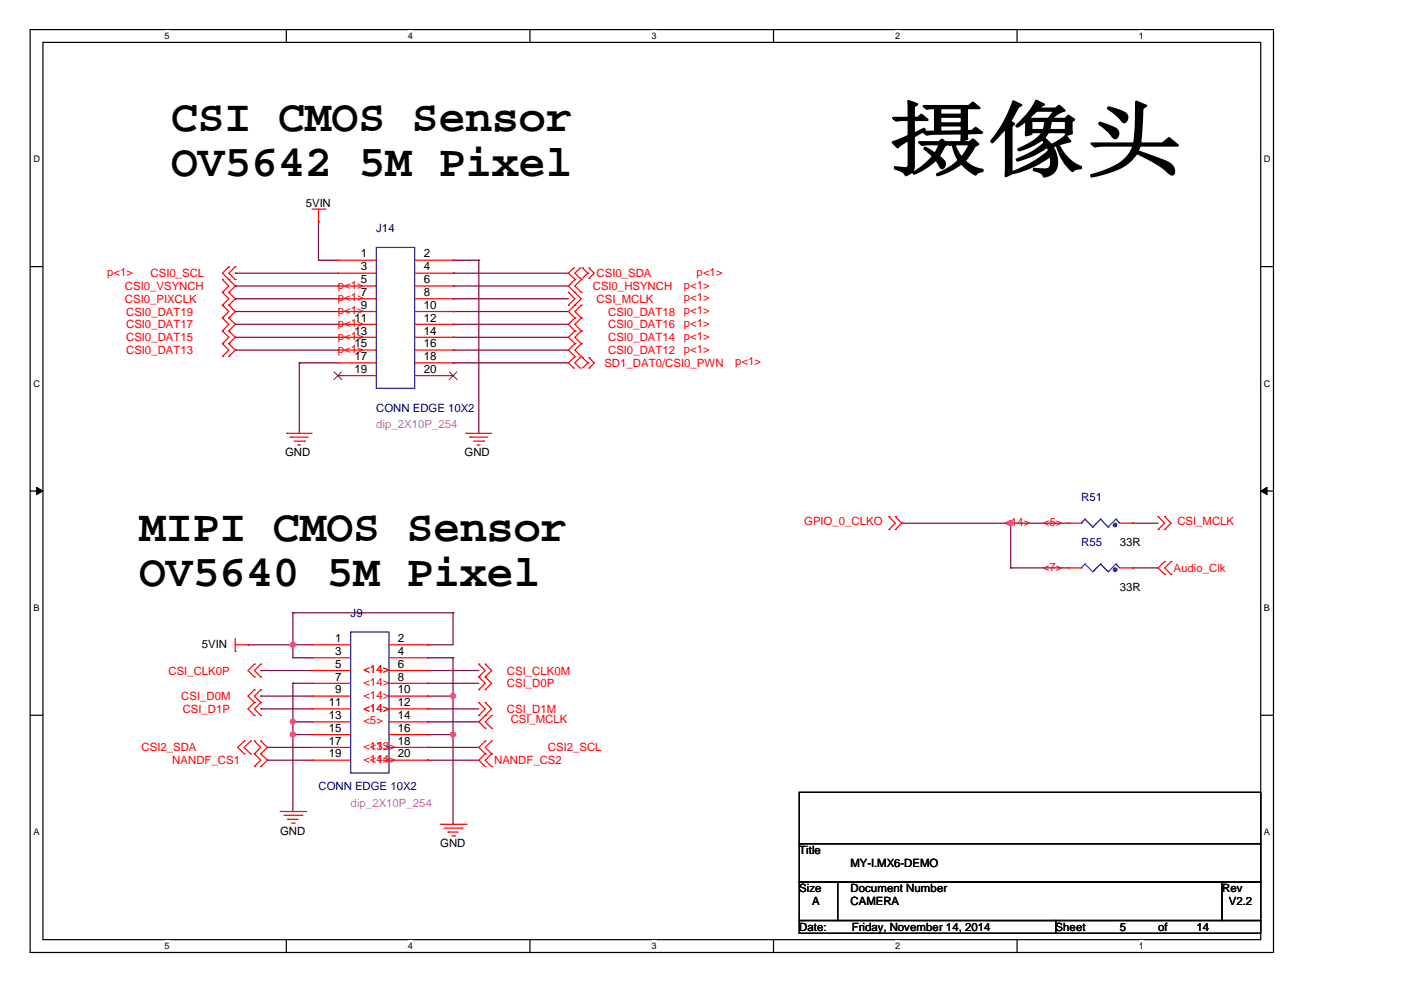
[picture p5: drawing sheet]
<svg xmlns="http://www.w3.org/2000/svg" width="297mm" height="210mm" viewBox="0 0 297 210" stroke-linecap="round" stroke-linejoin="round" font-family="sans-serif">
<path d="M6.4 6.3h263.6v195.6h-263.6zM9.1 9h258.2v190.2h-258.2z" fill="none" stroke="#000" stroke-width=".25"/>
<g fill="#fff">
<path d="M34.9 6.5h1v2.2h-1z"/>
<path d="M34.9 199.4h1v2.2h-1z"/>
</g>
<path d="M60.7 6.3v2.7M60.7 199.2v2.7" fill="none" stroke="#000" stroke-width=".25"/>
<g fill="#fff">
<path d="M86.5 6.5h1v2.2h-1z"/>
<path d="M86.5 199.4h1v2.2h-1z"/>
</g>
<path d="M112.4 6.3v2.7M112.4 199.2v2.7" fill="none" stroke="#000" stroke-width=".25"/>
<g fill="#fff">
<path d="M138.1 6.5h1.1v2.2h-1.1z"/>
<path d="M138.1 199.4h1.1v2.2h-1.1z"/>
</g>
<path d="M164 6.3v2.7M164 199.2v2.7" fill="none" stroke="#000" stroke-width=".25"/>
<g fill="#fff">
<path d="M189.8 6.5h1v2.2h-1z"/>
<path d="M189.8 199.4h1v2.2h-1z"/>
</g>
<path d="M215.6 6.3v2.7M215.6 199.2v2.7" fill="none" stroke="#000" stroke-width=".25"/>
<g fill="#fff">
<path d="M241.4 6.5h1.1v2.2h-1.1z"/>
<path d="M241.4 199.4h1.1v2.2h-1.1z"/>
<path d="M7.1 32.7h1.3v2.2h-1.3z"/>
<path d="M268 32.7h1.3v2.2h-1.3z"/>
<path d="M7.1 80.2h1.3v2.2h-1.3z"/>
<path d="M268 80.2h1.3v2.2h-1.3z"/>
</g>
<path d="M6.4 56.5h2.7M267.3 56.5h2.7" fill="none" stroke="#000" stroke-width=".25"/>
<g fill="#fff">
<path d="M7.1 127.8h1.2v2.2h-1.2z"/>
<path d="M268 127.8h1.2v2.2h-1.2z"/>
</g>
<path d="M6.4 104.1h2.7M267.3 104.1h2.7" fill="none" stroke="#000" stroke-width=".25"/>
<g fill="#000" stroke="#000" stroke-width=".21">
<path d="M7.7 103.3l1.4 .8-1.4 .8z" fill-rule="evenodd"/>
<path d="M267.3 104.1l1.3-.8v1.6z" fill-rule="evenodd"/>
</g>
<g fill="#fff">
<path d="M7.1 175.3h1.2v2.2h-1.2z"/>
<path d="M268 175.3h1.2v2.2h-1.2z"/>
</g>
<path d="M6.4 151.7h2.7M267.3 151.7h2.7M169.5 168h97.8v10.9h-97.8zM169.5 178.9h97.8v8.1h-97.8zM169.5 187h8.1v8.2h-8.1zM169.5 195.2h54.3v2.7h-54.3zM177.6 187h81.5v8.2h-81.5zM223.8 195.2h43.5v2.7h-43.5zM259.1 187h8.2v8.2h-8.2z" fill="none" stroke="#000" stroke-width=".25"/>
<g fill="none" stroke="#800040" stroke-width=".25">
<path d="M49.9 57.9h.1M49.9 57.9h21.7M67.5 55.2h.1M67.5 47h.1M67.5 55.2h4.1M67.5 47v8.2M96.1 55.2h.1M96.1 57.9h.1M96.1 55.2h5.4M96.1 57.9h24.4M101.5 55.2h.1M101.5 55.2v36.7"/>
<path d="M49.9 60.6h.1M49.9 66.1h.1M49.9 68.8h.1M49.9 63.3h.1M49.9 74.2h.1M49.9 71.5h.1M49.9 63.3h21.7M49.9 60.6h21.7M49.9 66.1h21.7M49.9 68.8h21.7M49.9 74.2h21.7M49.9 71.5h21.7"/>
<path d="M63.5 76.9h.1M63.5 76.9h8.1M63.5 76.9v15M96.1 63.3h.1M96.1 60.6h.1M96.1 74.2h.1M96.1 68.8h.1M96.1 71.5h.1M96.1 66.1h.1M96.1 76.9h.1M96.1 63.3h24.4M96.1 60.6h24.4"/>
<path d="M96.1 66.1h24.4M96.1 68.8h24.4M96.1 76.9h24.4M96.1 74.2h24.4M96.1 71.5h24.4M191.2 110.9h.1M191.2 110.9h35.3M214.3 110.9h.1M214.3 110.9v9.5M240.1 110.9h.1M240.1 110.9h5.4M52.6 136.7h.1"/>
<path d="M52.6 136.7h13.6M62.1 129.9h.1M62.1 136.7h.1M62.1 139.5h.1M62.1 129.9h34M62.1 129.9v9.6M62.1 139.5h4.1M90.6 136.7h.1M90.6 139.5h.1M90.6 139.5h5.5M96.1 129.9h.1M96.1 139.5h.1"/>
<path d="M96.1 129.9v6.8h-5.5M96.1 139.5v35.3M214.3 120.4h.1M214.3 120.4h12.2M240.1 120.4h.1M240.1 120.4h5.4M55.3 142.2h.1M55.3 147.6h.1M55.3 150.3h.1M55.3 142.2h10.9M55.3 147.6h10.9M55.3 150.3h10.9"/>
<path d="M56.7 158.5h.1M56.7 158.5h9.5M62.1 144.9h.1M62.1 153h.1M62.1 155.8h.1M62.1 144.9v27.2M62.1 144.9h4.1M62.1 153h4.1M62.1 155.8h4.1M90.6 142.2h.1M90.6 144.9h.1M90.6 150.3h.1"/>
<path d="M90.6 153h.1M90.6 158.5h.1M90.6 147.6h.1M90.6 155.8h.1M90.6 142.2h10.9M90.6 144.9h10.9M90.6 147.6h5.5M90.6 150.3h10.9M90.6 153h10.9M90.6 158.5h10.9M90.6 155.8h5.5M96.1 147.6h.1"/>
<path d="M96.1 155.8h.1M56.7 161.2h.1M56.7 161.2h9.5M90.6 161.2h.1M90.6 161.2h10.9"/>
</g>
<g fill="#f0f" stroke="#f0f" stroke-width=".25">
<circle cx="62.1" cy="136.7" r=".52"/>
<circle cx="62.1" cy="155.7" r=".54"/>
<circle cx="62.1" cy="153" r=".52"/>
<circle cx="96" cy="155.7" r=".52"/>
<circle cx="96" cy="147.6" r=".52"/>
<circle cx="214.3" cy="110.9" r=".52"/>
</g>
<g fill="none" stroke="#f00" stroke-width=".25">
<path d="M47.2 59.3h.1M47.2 59.3l1.3 1.3-1.3 1.4M48.5 56.6h.1M48.5 59.3h.1M48.5 56.6l-1.3 1.3 2.7 2.7-1.4 1.4M49.9 56.6h.1M49.9 59.3h.1M49.9 56.6l-1.4 1.3 1.4 1.4M66.2 44.3h2.7M67.5 47h.1M67.5 44.3v2.7M68.9 44.3h.1"/>
<path d="M71.6 55.2h.1M71.6 57.9h.1M71.6 55.2h8.2M71.6 57.9h8.2M87.9 55.2h8.2M87.9 57.9h8.2M96.1 55.2h.1M96.1 57.9h.1M121.6 56.8h.1M121.6 59h.1M121.6 56.8l-1.1 1.1 1.1 1.1M121.9 59.3h.1"/>
<path d="M121.9 59.3l-1.4 1.3 1.4 1.4M123 56.8h.1M123 59h.1M123 56.8l-1.1 1.1 1.1 1.1M123.2 59.3h.1M123.2 59.3l-1.3 1.3 1.3 1.4M123.5 56.8h.1M123.5 56.8l1.1 1.1M124.6 57.9h.1M124.6 57.9l-1.1 1.1M124.9 59h.1M124.9 56.8h.1"/>
<path d="M124.9 56.8l1.1 1.1-1.1 1.1M47.2 72.9h.1M47.2 70.2h.1M47.2 67.4h.1M47.2 64.7h.1M47.2 75.6h.1M47.2 62h.1M47.2 70.2l1.3 1.3-1.3 1.4M47.2 64.7l1.3 1.4-1.3 1.3M47.2 72.9l1.3 1.3-1.3 1.4M47.2 67.4l1.3 1.4-1.3 1.4M47.2 62l1.3 1.3-1.3 1.4"/>
<path d="M48.5 70.2h.1M48.5 72.9h.1M48.5 64.7h.1M48.5 67.4h.1M48.5 75.6h.1M48.5 62h.1M48.5 70.2l1.4 1.3-1.4 1.4M48.5 64.7l1.4 1.4-1.4 1.3M48.5 72.9l1.4 1.3-1.4 1.4M48.5 67.4l1.4 1.4-1.4 1.4M48.5 62l1.4 1.3-1.4 1.4M71.6 60.6h.1"/>
<path d="M71.6 63.3h.1M71.6 66.1h.1M71.6 68.8h.1M71.6 71.5h.1M71.6 74.2h.1M71.6 76.9h.1M71.6 79.6h.1M71.6 60.6h8.2M71.6 63.3h8.2M71.6 66.1h8.2M71.6 68.8h8.2M71.6 71.5h8.2"/>
<path d="M71.6 74.2h8.2M71.6 76.9h8.2M71.6 79.6h8.2M87.9 60.6h8.2M87.9 63.3h8.2M87.9 66.1h8.2M87.9 68.8h8.2M87.9 71.5h8.2M87.9 74.2h8.2M87.9 76.9h8.2M87.9 79.6h8.2M96.1 60.6h.1"/>
<path d="M96.1 63.3h.1M96.1 66.1h.1M96.1 68.8h.1M96.1 71.5h.1M96.1 74.2h.1M96.1 76.9h.1M96.1 79.6h.1M120.5 62h.1M120.5 64.7h.1M120.5 62l1.4 1.3-1.4 1.4M121.6 75.8h.1M121.6 78h.1"/>
<path d="M121.6 75.8l-1.1 1.1 1.1 1.1M121.9 72.9h.1M121.9 75.6h.1M121.9 67.4h.1M121.9 70.2h.1M121.9 64.7h.1M121.9 62h.1M121.9 72.9l-1.4 1.3 1.4 1.4M121.9 67.4l-1.4 1.4 1.4 1.4M121.9 62l1.3 1.3-2.7 2.8 1.4 1.3M121.9 70.2l-1.4 1.3 1.4 1.4M123 75.8h.1"/>
<path d="M123 78h.1M123 75.8l-1.1 1.1 1.1 1.1M123.2 75.6h.1M123.2 72.9h.1M123.2 70.2h.1M123.2 67.4h.1M123.2 64.7h.1M123.2 62h.1M123.2 72.9l-1.3 1.3 1.3 1.4M123.2 67.4l-1.3 1.4 1.3 1.4M123.2 64.7l-1.3 1.4 1.3 1.3M123.2 70.2l-1.3 1.3 1.3 1.4"/>
<path d="M123.5 75.8h.1M123.5 75.8l1.1 1.1M124.6 76.9h.1M124.6 76.9l-1.1 1.1M124.9 78h.1M124.9 75.8h.1M124.9 75.8l1.1 1.1-1.1 1.1M60.7 91.9h.1M60.7 91.9h5.5M61.6 92.7h.1M61.6 92.7h3.8M62.4 93.5h2.2"/>
<path d="M63.2 94.3h.1M63.2 94.3h.5M64.6 93.5h.1M98.8 91.9h.1M98.8 91.9h5.4M99.6 92.7h.1M99.6 92.7h3.8M100.4 93.5h2.2M101.2 94.3h.1M101.2 94.3h.6M102.6 93.5h.1M188.5 112.3h.1"/>
<path d="M188.5 109.5h.1M188.5 109.5l1.3 1.4-1.3 1.4M189.8 109.5h.1M189.8 112.3h.1M189.8 109.5l1.4 1.4-1.4 1.4M226.5 110.9h.1M226.5 110.9h2.7M237.4 110.9h2.7M240.1 110.9h.1M245.5 109.5h.1M245.5 112.3h.1M245.5 109.5l1.4 1.4-1.4 1.4"/>
<path d="M246.9 109.5h.1M246.9 112.3h.1M246.9 119.1h.1M246.9 109.5l1.4 1.4-1.4 1.4M246.9 119.1l-1.4 1.3 1.4 1.4M248.3 119.1h.1M248.3 119.1l-1.4 1.3 1.4 1.4M49.9 138.1h.1M49.9 136.7h2.7M49.9 135.4v2.7M52.6 136.7h.1M66.2 136.7h.1"/>
<path d="M66.2 139.5h.1M66.2 136.7h8.1M66.2 139.5h8.1M82.5 136.7h8.1M82.5 139.5h8.1M90.6 136.7h.1M90.6 139.5h.1M226.5 120.4h.1M226.5 120.4h2.7M237.4 120.4h2.7M240.1 120.4h.1M246.9 121.8h.1"/>
<path d="M248.3 121.8h.1M51.8 157.1h.1M51.8 159.8h.1M51.8 157.1l-1.4 1.4 1.4 1.3M53.1 159.8h.1M53.1 157.1h.1M53.1 157.1l-1.3 1.4 1.3 1.3M53.9 140.8h.1M53.9 143.5h.1M53.9 146.2h.1M53.9 148.9h.1M53.9 151.7h.1"/>
<path d="M53.9 159.8h.1M53.9 157.1h.1M53.9 140.8l-1.3 1.4 1.3 1.3M53.9 146.2l-1.3 1.4 1.3 1.3M53.9 148.9l-1.3 1.4 1.3 1.4M53.9 157.1l1.4 1.4-1.4 1.3M53.9 159.8l1.4 1.4-1.4 1.3M55.3 140.8h.1M55.3 143.5h.1M55.3 146.2h.1M55.3 148.9h.1M55.3 151.7h.1"/>
<path d="M55.3 157.1h.1M55.3 159.8h.1M55.3 140.8l-1.4 1.4 1.4 1.3M55.3 146.2l-1.4 1.4 1.4 1.3M55.3 148.9l-1.4 1.4 1.4 1.4M55.3 157.1l1.4 1.4-1.4 1.3M55.3 159.8l1.4 1.4-1.4 1.3M66.2 142.2h.1M66.2 144.9h.1M66.2 147.6h.1M66.2 150.3h.1M66.2 153h.1"/>
<path d="M66.2 155.8h.1M66.2 158.5h.1M66.2 142.2h8.1M66.2 144.9h8.1M66.2 147.6h8.1M66.2 150.3h8.1M66.2 153h8.1M66.2 155.8h8.1M66.2 158.5h8.1M82.5 142.2h8.1M82.5 144.9h8.1M82.5 147.6h8.1"/>
<path d="M82.5 150.3h8.1M82.5 153h8.1M82.5 155.8h8.1M82.5 158.5h8.1M90.6 142.2h.1M90.6 144.9h.1M90.6 147.6h.1M90.6 150.3h.1M90.6 153h.1M90.6 155.8h.1M90.6 158.5h.1M101.5 140.8h.1"/>
<path d="M101.5 143.5h.1M101.5 146.2h.1M101.5 148.9h.1M101.5 151.7h.1M101.5 140.8l1.4 1.4-1.4 1.3M101.5 143.5l1.4 1.4-1.4 1.3M101.5 148.9l1.4 1.4-1.4 1.4M102.9 140.8h.1M102.9 143.5h.1M102.9 146.2h.1M102.9 148.9h.1M102.9 151.7h.1"/>
<path d="M102.9 154.4h.1M102.9 157.1h.1M102.9 159.8h.1M102.9 140.8l1.3 1.4-1.3 1.3M102.9 143.5l1.3 1.4-1.3 1.3M102.9 148.9l1.3 1.4-1.3 1.4M102.9 151.7l-1.4 1.3 1.4 1.4M102.9 157.1l-1.4 1.4 1.4 1.3M102.9 159.8l-1.4 1.4 1.4 1.3M104.2 154.4h.1M104.2 151.7h.1M104.2 159.8h.1"/>
<path d="M104.2 157.1h.1M104.2 151.7l-1.3 1.3 1.3 1.4M104.2 157.1l-1.3 1.4 1.3 1.3M104.2 159.8l-1.3 1.4 1.3 1.3M53.9 162.5h.1M55.3 162.5h.1M59.4 172.1h5.4M60.2 172.9h3.8M61 173.7h.1M61 173.7h2.2M61.8 174.5h.6M62.4 174.5h.1"/>
<path d="M64 172.9h.1M64.8 172.1h.1M66.2 161.2h.1M66.2 161.2h8.1M82.5 161.2h8.1M90.6 161.2h.1M93.3 174.8h5.5M94.1 175.6h3.9M95 176.4h.1M95 176.4h2.2M95.8 177.2h.6M96.4 177.2h.1"/>
<path d="M98 175.6h.1M98.8 174.8h.1M102.9 162.5h.1M104.2 162.5h.1"/>
</g>
<g fill="none" stroke="#00f" stroke-width=".25">
<path d="M79.8 52.5h8.1v29.9h-8.1zM229.2 110.9h.1M230 119.6h.1M230 110.1h.1M230 119.6l1.7 1.6M230 119.6l-.8 .8M230 110.1l1.7 1.6M230 110.1l-.8 .8M231.7 111.7h.1M233.3 119.6h.1M233.3 110.1h.1M233.3 119.6l1.6 1.6"/>
<path d="M233.3 119.6l-1.6 1.6M233.3 110.1l1.6 1.6M233.3 110.1l-1.6 1.6M234.9 111.7h.1M236.6 119.6h.1M236.6 110.1h.1M236.6 119.6l.8 .8M236.6 119.6l-1.7 1.6M236.6 110.1l.8 .8M236.6 110.1l-1.7 1.6M74.3 134h8.2v29.9h-8.2zM229.2 120.4h.1"/>
<path d="M231.7 121.2h.1M234.9 121.2h.1"/>
</g>
<path d="M70.8 78.8l1.7 1.7M72.4 78.8l-1.6 1.7M95.2 78.8l1.7 1.7M96.9 78.8l-1.7 1.7" fill="none" stroke="#804000" stroke-width=".21"/>
<g fill="#00f" stroke="#00f" stroke-width=".25">
<circle cx="236.4" cy="120.8" r=".38"/>
<circle cx="236.4" cy="111.3" r=".38"/>
</g>
<text font-size="17.4" x="188.5" y="35.7">摄像头</text>
<g font-size="9.5">
<text x="36.3" y="27.8">CSI CMOS Sensor</text>
<text x="36.3" y="37.3">OV5642 5M Pixel</text>
<text x="29.5" y="114.7">MIPI CMOS Sensor</text>
<text x="29.5" y="124.2">OV5640 5M Pixel</text>
</g>
<g font-size="2.5">
<text x="76.5" y="54.6">1</text>
<text x="76.5" y="57.3">3</text>
<text x="89.8" y="54.6">2</text>
<text x="89.8" y="57.3">4</text>
<text x="76.5" y="60">5</text>
<text x="76.5" y="62.8">7</text>
<text x="76.5" y="65.5">9</text>
<text x="89.8" y="60">6</text>
<text x="89.8" y="62.8">8</text>
<text x="89.8" y="65.5">10</text>
<text x="75.1" y="68.2">11</text>
<text x="75.1" y="70.9">13</text>
<text x="89.8" y="68.2">12</text>
<text x="89.8" y="70.9">14</text>
<text x="75.1" y="73.6">15</text>
<text x="75.1" y="76.3">17</text>
<text x="89.8" y="73.6">16</text>
<text x="89.8" y="76.3">18</text>
<text x="75.1" y="79.1">19</text>
<text x="89.8" y="79.1">20</text>
<text x="71.1" y="136.1">1</text>
<text x="84.4" y="136.1">2</text>
<text x="71.1" y="138.9">3</text>
<text x="71.1" y="141.6">5</text>
<text x="84.4" y="138.9">4</text>
<text x="84.4" y="141.6">6</text>
<text x="69.7" y="149.7">11</text>
<text x="71.1" y="144.3">7</text>
<text x="71.1" y="147">9</text>
<text x="84.4" y="144.3">8</text>
<text x="84.4" y="147">10</text>
<text x="84.4" y="149.7">12</text>
<text x="69.7" y="152.5">13</text>
<text x="69.7" y="155.2">15</text>
<text x="84.4" y="152.5">14</text>
<text x="84.4" y="155.2">16</text>
<text x="69.7" y="157.9">17</text>
<text x="69.7" y="160.6">19</text>
<text x="84.4" y="157.9">18</text>
<text x="84.4" y="160.6">20</text>
</g>
<g font-size="2.4">
<text x="64.8" y="43.8">5VIN</text>
<text x="60.5" y="96.8">GND</text>
<text x="98.5" y="96.8">GND</text>
<text x="237.4" y="115.8">33R</text>
<text x="237.4" y="125.3">33R</text>
<text x="42.8" y="137.3">5VIN</text>
<text x="59.4" y="177">GND</text>
<text x="93.3" y="179.7">GND</text>
<text x="169.5" y="181.1">Title</text>
<text x="180.3" y="183.8">MY-I.MX6-DEMO</text>
<text x="169.5" y="189.2">Size</text>
<text x="172.2" y="191.9">A</text>
<text x="180.3" y="189.2">Document Number</text>
<text x="180.3" y="191.9">CAMERA</text>
<text x="259.1" y="189.2">Rev</text>
<text x="260.5" y="191.9">V2.2</text>
<text x="169.5" y="197.4">Date:</text>
<text x="180.6" y="197.4">Friday, November 14, 2014</text>
<text x="223.8" y="197.4">Sheet</text>
<text x="237.4" y="197.4">5</text>
<text x="245.5" y="197.4">of</text>
<text x="253.7" y="197.4">14</text>
</g>
<g font-size="2.4" fill="#000080">
<text x="79.8" y="49.2">J14</text>
<text x="79.8" y="87.3">CONN EDGE 10X2</text>
<text x="229.2" y="106.3">R51</text>
<text x="229.2" y="115.8">R55</text>
<text x="74.3" y="130.8">J9</text>
<text x="67.5" y="167.5">CONN EDGE 10X2</text>
</g>
<g font-size="2.4" fill="#f00">
<text x="22.7" y="58.5">p&lt;1&gt;</text>
<text x="31.9" y="58.8">CSI0_SCL</text>
<text x="126.5" y="58.8">CSI0_SDA</text>
<text x="147.7" y="58.5">p&lt;1&gt;</text>
<text x="26.5" y="61.5">CSI0_VSYNCH</text>
<text x="26.5" y="64.2">CSI0_PIXCLK</text>
<text x="71.6" y="61.2">p&lt;1&gt;</text>
<text x="71.6" y="63.9">p&lt;1&gt;</text>
<text x="125.7" y="61.5">CSI0_HSYNCH</text>
<text x="126.5" y="64.2">CSI_MCLK</text>
<text x="145" y="61.2">p&lt;1&gt;</text>
<text x="145" y="63.9">p&lt;1&gt;</text>
<text x="26.8" y="66.9">CSI0_DAT19</text>
<text x="26.8" y="69.6">CSI0_DAT17</text>
<text x="71.6" y="66.6">p&lt;1&gt;</text>
<text x="71.6" y="69.4">p&lt;1&gt;</text>
<text x="128.9" y="69.6">CSI0_DAT16</text>
<text x="128.9" y="66.9">CSI0_DAT18</text>
<text x="145" y="69.4">p&lt;1&gt;</text>
<text x="145" y="66.6">p&lt;1&gt;</text>
<text x="26.8" y="72.4">CSI0_DAT15</text>
<text x="26.8" y="75.1">CSI0_DAT13</text>
<text x="71.6" y="72.1">p&lt;1&gt;</text>
<text x="71.6" y="74.8">p&lt;1&gt;</text>
<text x="128.1" y="77.8">SD1_DAT0/CSI0_PWN</text>
<text x="128.9" y="75.1">CSI0_DAT12</text>
<text x="128.9" y="72.4">CSI0_DAT14</text>
<text x="145" y="74.8">p&lt;1&gt;</text>
<text x="145" y="72.1">p&lt;1&gt;</text>
<text x="155.9" y="77.5">p&lt;1&gt;</text>
<text x="170.5" y="111.2">GPIO_0_CLKO</text>
<text x="212.9" y="111.5">&lt;</text>
<text x="214.3" y="111.5">14&gt;</text>
<text x="221.1" y="111.5">&lt;5&gt;</text>
<text x="249.6" y="111.2">CSI_MCLK</text>
<text x="221.1" y="121">&lt;7&gt;</text>
<text x="248.8" y="121.3">Audio_Clk</text>
<text x="35.7" y="143">CSI_CLK0P</text>
<text x="77" y="142.7">&lt;14&gt;</text>
<text x="107.5" y="143">CSI_CLK0M</text>
<text x="38.4" y="148.4">CSI_D0M</text>
<text x="77" y="145.4">&lt;14&gt;</text>
<text x="77" y="148.2">&lt;14&gt;</text>
<text x="107.5" y="145.7">CSI_D0P</text>
<text x="38.7" y="151.1">CSI_D1P</text>
<text x="77" y="150.9">&lt;14&gt;</text>
<text x="77" y="153.6">&lt;5&gt;</text>
<text x="107.5" y="151.1">CSI_D1M</text>
<text x="108.3" y="153.3">CSI_MCLK</text>
<text x="30" y="159.3">CSI2_SDA</text>
<text x="77" y="159">&lt;&lt;13&gt;</text>
<text x="77" y="161.8">&lt;&lt;14&gt;</text>
<text x="78.4" y="159">13&gt;</text>
<text x="78.4" y="161.8">14&gt;</text>
<text x="116.2" y="159.3">CSI2_SCL</text>
<text x="36.5" y="162">NANDF_CS1</text>
<text x="104.8" y="162">NANDF_CS2</text>
</g>
<g font-size="2.4" fill="#f0f">
<text x="79.8" y="90.8">dip_2X10P_254</text>
<text x="74.3" y="171">dip_2X10P_254</text>
</g>
<g font-size="1.9">
<text x="34.9" y="8.3">5</text>
<text x="86.5" y="8.3">4</text>
<text x="138.1" y="8.3">3</text>
<text x="189.8" y="8.3">2</text>
<text x="241.4" y="8.3">1</text>
<text x="7.1" y="34.4">D</text>
<text x="268" y="34.4">D</text>
<text x="7.1" y="82">C</text>
<text x="268" y="82">C</text>
<text x="7.1" y="129.6">B</text>
<text x="268" y="129.6">B</text>
<text x="7.1" y="177.1">A</text>
<text x="268" y="177.1">A</text>
<text x="34.9" y="201.2">5</text>
<text x="86.5" y="201.2">4</text>
<text x="138.1" y="201.2">3</text>
<text x="189.8" y="201.2">2</text>
<text x="241.4" y="201.2">1</text>
</g>
</svg>
